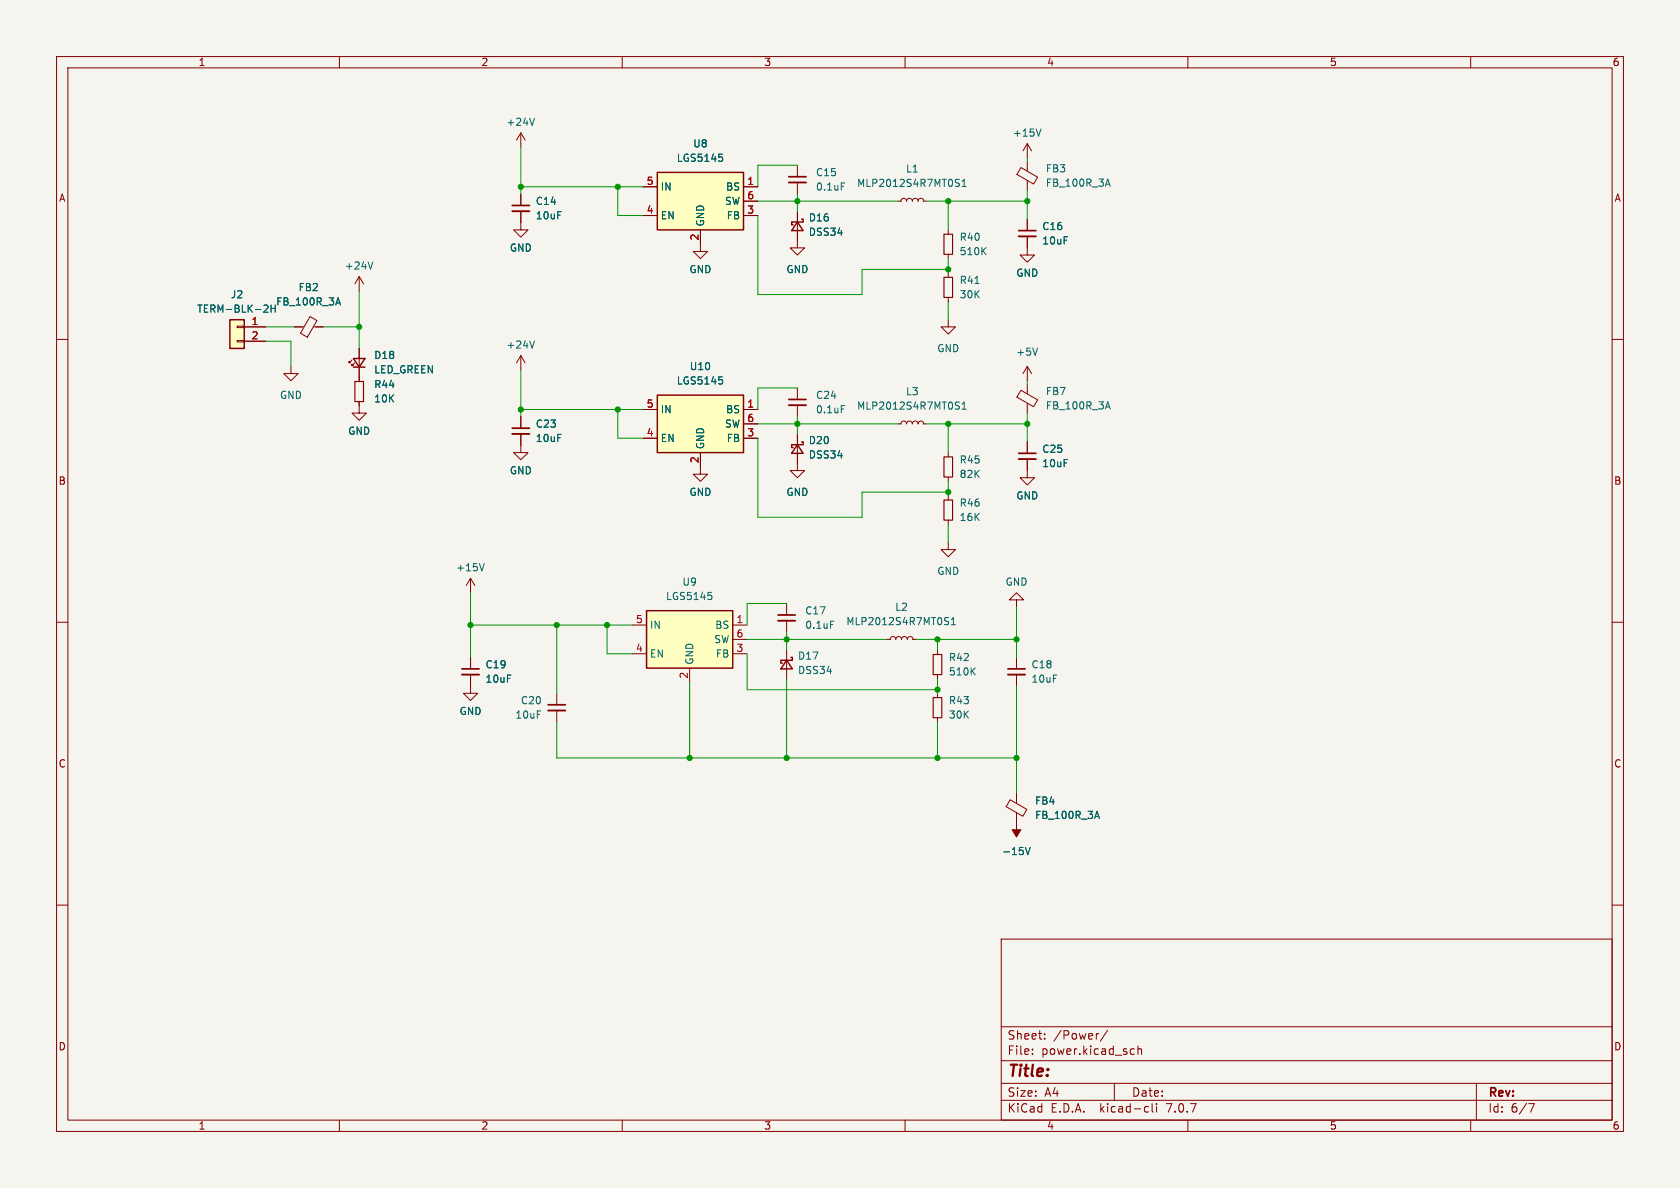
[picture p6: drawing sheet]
<svg xmlns="http://www.w3.org/2000/svg" width="297mm" height="210mm" viewBox="0 0 297 210" stroke-linecap="round" stroke-linejoin="round" font-family="sans-serif">
<path d="M0 0h297v210h-297z" fill="#f5f4ef" stroke="#f5f4ef" stroke-width=".18"/>
<g fill="none" stroke="#840000" stroke-width=".18">
<path d="M10 10h277v190h-277zM12 12h273v186h-273zM60 10v2M110 10v2M160 10v2M210 10v2M260 10v2M92.1 37.3v3.3h1.2l-1.2 1.3-1.3-1.3h1.3M92.1 23.5v2.5M92.1 34.3v2M92.1 23.5l-.8 1.3M92.1 23.5l.7 1.3"/>
<path d="M113.7 33h2.5M113.7 38.1h2.5M131.4 33h2.6M131.4 38.1h2.6M131.4 35.6h2.6M141 37.5v6.3h1.2l-1.2 1.3-1.3-1.3h1.3M141 29.2v2M141 32.3v2M158.7 35.6h.7M159.3 35.6l.1-.4 .4-.1 .3 .1 .2 .4 .1-.4 .3-.1 .4 .1 .2 .4 .2-.5h.4l.3 .2 .1 .3 .2-.4 .4-.1 .3 .1 .1 .4M163.2 35.6h.6M180.5 29.6l2.9 1.7-.7 1.2-2.9-1.7z"/>
<path d="M181.6 25.4v2.5M181.6 28.6v1.6M181.6 31.9v1.8M181.6 38.7v2.1M181.6 25.4l-.8 1.3M181.6 25.4l.8 1.3M10 60h2M41.9 57.7h1.3v.2h-1.3zM43.2 57.8h3.8M52.1 57.8h1.6M54.8 56l1.2 .7-1.7 2.9-1.2-.7zM55.4 57.8h1.7"/>
<path d="M63.5 48.9v2.5M63.5 48.9l-.8 1.3M63.5 48.9l.8 1.3M123.8 40.6v3.9h1.3l-1.3 1.2-1.2-1.2h1.2M167.6 56.5v1.3h1.3l-1.3 1.3-1.2-1.3h1.2M167.6 40.6v.8M167.6 45v.7M167.6 48.3v.7M167.6 52.6v.7M181.6 41.8v3.3h1.3l-1.3 1.3-1.3-1.3h1.3M285 60h2M41.9 60.2h1.3v.3h-1.3z"/>
<path d="M43.2 60.3h3.8M51.4 64.8v1.2h1.3l-1.3 1.3-1.2-1.3h1.2M62.2 63.6l-.5 .5v-.2v.2h.3M62.7 64.1l-.5 .5v-.2v.2h.3M63.5 71v2h1.3l-1.3 1.3-1.3-1.3h1.3M63.5 61.6v5.8M92.1 76.7v3.3h1.2l-1.2 1.3-1.3-1.3h1.3M92.1 62.9v2.5M92.1 73.7v2M92.1 62.9l-.8 1.2M92.1 62.9l.7 1.2M113.7 72.4h2.5"/>
<path d="M113.7 77.5h2.5M131.4 72.4h2.6M131.4 77.5h2.6M131.4 74.9h2.6M141 76.8v6.4h1.2l-1.2 1.3-1.3-1.3h1.3M141 68.6v2M141 71.6v2.1M158.7 74.9h.7M159.3 74.9l.1-.3 .4-.2 .3 .2 .2 .3 .1-.3 .3-.2 .4 .2 .2 .3 .2-.4 .4-.1 .3 .2 .1 .3 .2-.3 .4-.2 .3 .2 .1 .3M163.2 74.9h.6M180.5 69l2.9 1.7-.7 1.2-2.9-1.7zM181.6 64.8v2.5"/>
<path d="M181.6 67.9v1.7M181.6 71.3v1.7M181.6 78.1v2M181.6 64.8l-.8 1.2M181.6 64.8l.8 1.2M123.8 80v3.8h1.3l-1.3 1.3-1.2-1.3h1.2M167.6 95.9v1.3h1.3l-1.3 1.2-1.2-1.2h1.2M167.6 80v.8M167.6 84.3v.8M167.6 87.6v.8M167.6 91.9v.8M181.6 81.2v3.3h1.3l-1.3 1.2-1.3-1.2h1.3"/>
<path d="M10 110h2M83.2 119.3v3.3h1.3l-1.3 1.2-1.3-1.2h1.3M83.2 102.2v2.6M83.2 116.2v2M83.2 102.2l-.8 1.3M83.2 102.2l.7 1.3M111.8 110.5h2.5M111.8 115.6h2.5M121.9 118.1v2.6M129.5 110.5h2.6M129.5 115.6h2.6M129.5 113h2.6"/>
<path d="M139.1 106.7v2M139.1 109.7v2.1M139.1 114.9v5.1M156.8 113h.7M157.4 113l.1-.3 .4-.2 .3 .2 .2 .3 .1-.3 .3-.2 .4 .2 .2 .3 .2-.4 .4-.1 .3 .2 .1 .3 .2-.3 .4-.2 .3 .2 .1 .3M161.3 113h.6M165.7 114.9v.8M165.7 119.3v.7M179.7 106h1.3l-1.3-1.2-1.3 1.2h1.3v1.3M179.7 116.2v2M179.7 119.3v2M285 110h2"/>
<path d="M98.4 122.6v2M98.4 125.6v2M165.7 122.6v.7M165.7 126.9v.7M10 160h2M178.6 141.4l2.9 1.7-.7 1.2-2.9-1.7zM179.7 140.3v1.7M179.7 143.7v1.7M285 160h2M177 166h108v32h-108zM60 198v2M110 198v2"/>
<path d="M160 198v2M177 194.5h108M177 191.5h108M177 187.5h108M177 181.5h108M182.5 186.3v.1M182.5 185.5v.1M184.7 183.6v.1M184.7 182.8v.1M194.2 182.7l-.2 .1M195.8 182.1l-1.3 2M197 191.5v3"/>
<path d="M200.1 185.4l.4 .1M200.5 186.3l-.4 .1M201.2 185.5l.2-.1 .3 .1 .1 .9M201.2 184.9v1.5M202.6 195.6l.4 .1M203 196.5l-.4 .1M203.7 195.1v1.3l.2 .2M204.5 195.1v.1M204.5 195.6v1M210 198v2M260 198v2M261 191.5v6.5"/>
<path d="M270.2 195.1h1l-.6 1.5"/>
</g>
<g fill="none" stroke="#006464" stroke-width=".18">
<path d="M94.5 20.9l-.4 1.3M127.1 27.2h.6M127.5 27.7l.3 .3v.3l-.3 .2M148.7 32.3h.6M169.1 31.7l.5 .1M169.4 32.4l.2 .2-.2 .4M170.1 33h.7M170.1 32.1l.4-.4v1.3M184 22.8l-.4 1.3M195.5 32.6h.6M195.8 31.7l.5 1.2M46.8 53.9l.5 .1 .1 .3-.8 .9h.8"/>
<path d="M47.9 53.9v1.3M47.9 54.5h.8M48.7 53.9v1.3M59.5 53.6h.6M59.8 52.6l.4 1.3M65.9 46.3l-.4 1.3M172.4 50.1h.7M173.8 44.3l.5 .7M174.3 43.8l-.7 .7M94.5 60.3l-.4 1.2M127.1 66.6h.6M127.5 67.1l.3 .2v.3l-.3 .3"/>
<path d="M148.7 71.7h.6M169.1 71.1h.5M169.4 71.7l.2 .3-.2 .3M170.1 71.4l.4-.3v1.2M170.1 72.3h.7M183.4 61.5l-.4 1.3M195.5 71.9h.6M195.8 71l.5 1.3M85.6 99.6l-.4 1.3M125.2 104.7h.6M125.6 105.2l.3 .2v.3l-.3 .3M146.8 109.8h.6"/>
<path d="M167.2 109.2h.5M167.5 109.8l.2 .3-.2 .3M168.2 110.4h.7M168.2 109.5l.3-.3v1.2M171.9 118.6l.5 .7M172.4 118.1l-.7 .7M181.3 149.8l.4 1.3 .4-1.3M193.6 144.3h.6M193.9 143.4l.5 1.3"/>
</g>
<path d="M90.6 37.3h3M139.4 32.3h3.1M180.1 41.8h3M90.6 76.7h3M139.4 71.6h3.1M180.1 81.2h3M81.7 119.3h3M137.5 109.7h3.1M178.2 119.3h3M96.9 125.6h3" fill="none" stroke="#840000" stroke-width=".33"/>
<path d="M90.6 36.3h3M139.4 31.2h3.1M180.1 40.8h3M90.6 75.7h3M139.4 70.6h3.1M180.1 80.1h3M81.7 118.2h3M137.5 108.7h3.1M178.2 118.2h3M96.9 124.6h3" fill="none" stroke="#840000" stroke-width=".3"/>
<path d="M116.2 30.5h15.2v10.1h-15.2zM141 39.2l1 1.6h-2zM141.7 38.7h.3v.5h-2v.6h.2M40.6 56.5h2.6v5.1h-2.6zM62.5 63.4h2l-1 1.5zM62.5 64.9h2M116.2 69.9h15.2v10.1h-15.2zM141 78.6l1 1.5h-2zM141.7 78.1h.3v.5h-2v.5h.2M114.3 108h15.2v10.1h-15.2zM139.1 116.7l1 1.5h-2.1zM139.8 116.2h.3v.5h-2.1v.5h.3" fill="none" stroke="#840000" stroke-width=".25"/>
<g fill="#ffffc2" stroke="#ffffc2" stroke-width=".18">
<path d="M116.2 69.9h15.2v10.1h-15.2z"/>
<path d="M114.3 108h15.2v10.1h-15.2z"/>
<path d="M116.2 30.5h15.2v10.1h-15.2z"/>
<path d="M40.6 56.5h2.6v5.1h-2.6z"/>
</g>
<path d="M166.9 49h1.5v3.6h-1.5zM166.9 41.4h1.5v3.6h-1.5zM62.7 67.4h1.6v3.6h-1.6zM166.9 88.4h1.5v3.5h-1.5zM166.9 80.8h1.5v3.5h-1.5zM165 115.7h1.5v3.6h-1.5zM165 123.3h1.5v3.6h-1.5z" fill="none" stroke="#840000" stroke-width=".2"/>
<path d="M179.7 145.4v1.3h.8l-.8 1.3-.8-1.3h.8z" fill="#840000" stroke="#840000" stroke-width=".18"/>
<g fill="none" stroke="#009600" stroke-width=".18">
<path d="M92.1 26v8.3M92.1 33h21.6M109.2 33v5.1h4.5M134 35.6h24.7M134 38.1v14h18.4v-4.5h15.2M141 34.3v3.2M141 29.2h-7v3.8M163.8 35.6h17.8M167.6 35.6v5M181.6 27.9v.7M181.6 33.7v5M47 57.8h5.1"/>
<path d="M57.1 57.8h6.4M63.5 51.4v10.2M167.6 45.7v2.6M167.6 53.3v3.2M47 60.3h4.4v4.5M92.1 65.4v8.3M92.1 72.4h21.6M109.2 72.4v5.1h4.5M134 77.5v13.9h18.4v-4.4h15.2M134 74.9h24.7M141 73.7v3.1M141 68.6h-7v3.8"/>
<path d="M163.8 74.9h17.8M167.6 74.9v5.1M181.6 67.3v.6M181.6 73v5.1M167.6 85.1v2.5M167.6 92.7v3.2M83.2 104.8v11.4M83.2 110.5h28.6M98.4 110.5v12.1M107.3 110.5v5.1h4.5M132.1 115.6v6.3h33.6M132.1 113h24.7"/>
<path d="M139.1 111.8v3.1M139.1 106.7h-7v3.8M161.9 113h17.8M165.7 113v1.9M179.7 107.3v8.9M98.4 127.6v6.4h81.3M121.9 120.7v13.3M139.1 120v14M165.7 120v2.6M165.7 127.6v6.4M179.7 121.3v19"/>
</g>
<g fill="#009600" stroke="#009600" stroke-width=".18">
<circle cx="165.7" cy="121.9" r=".46"/>
<circle cx="165.7" cy="134" r=".46"/>
<circle cx="165.7" cy="113" r=".46"/>
<circle cx="179.7" cy="113" r=".46"/>
<circle cx="167.6" cy="74.9" r=".46"/>
<circle cx="167.6" cy="87" r=".46"/>
<circle cx="179.7" cy="134" r=".46"/>
<circle cx="139.1" cy="113" r=".46"/>
<circle cx="139.1" cy="134" r=".46"/>
<circle cx="98.4" cy="110.5" r=".46"/>
<circle cx="121.9" cy="134" r=".46"/>
<circle cx="107.3" cy="110.5" r=".46"/>
<circle cx="83.2" cy="110.5" r=".46"/>
<circle cx="167.6" cy="35.6" r=".46"/>
<circle cx="167.6" cy="47.6" r=".46"/>
<circle cx="141" cy="74.9" r=".46"/>
<circle cx="181.6" cy="74.9" r=".46"/>
<circle cx="181.6" cy="35.6" r=".46"/>
<circle cx="141" cy="35.6" r=".46"/>
<circle cx="109.2" cy="33" r=".46"/>
<circle cx="63.5" cy="57.8" r=".46"/>
<circle cx="109.2" cy="72.4" r=".46"/>
<circle cx="92.1" cy="72.4" r=".46"/>
<circle cx="92.1" cy="33" r=".46"/>
</g>
<text font-size="2.8" fill="#840000" x="178" y="190.9">Title:</text>
<g font-size="2.1" fill="#840000">
<text x="178" y="184">Sheet:</text>
<text x="186.2" y="184">/Power/</text>
<text x="178" y="186.7">File:</text>
<text x="184.1" y="186.7">power.kicad_sch</text>
<text x="178" y="196.9">KiCad</text>
<text x="178" y="194.1">Size:</text>
<text x="184.7" y="194.1">A4</text>
<text x="185.7" y="196.9">E.D.A.</text>
<text x="194.6" y="196.9">kicad-cli</text>
<text x="200" y="194.1">Date:</text>
<text x="206.5" y="196.9">7.0.7</text>
<text x="263" y="194.3">Rev:</text>
<text x="263" y="196.9">Id:</text>
<text x="267.1" y="196.9">6/7</text>
</g>
<g font-size="1.8" fill="#840000">
<text x="35" y="11.9">1</text>
<text x="85" y="11.9">2</text>
<text x="135" y="11.9">3</text>
<text x="185" y="11.9">4</text>
<text x="235" y="11.9">5</text>
<text x="285" y="11.9">6</text>
<text x="10.3" y="35.9">A</text>
<text x="285.3" y="35.9">A</text>
<text x="10.3" y="85.9">B</text>
<text x="285.3" y="85.9">B</text>
<text x="10.3" y="135.9">C</text>
<text x="285.3" y="135.9">C</text>
<text x="10.3" y="185.9">D</text>
<text x="285.3" y="185.9">D</text>
<text x="35" y="199.9">1</text>
<text x="85" y="199.9">2</text>
<text x="135" y="199.9">3</text>
<text x="185" y="199.9">4</text>
<text x="235" y="199.9">5</text>
<text x="285" y="199.9">6</text>
</g>
<g font-size="1.8" fill="#006464">
<text x="89.4" y="22.5">+24V</text>
<text x="119.6" y="28.8">LGS5145</text>
<text x="122.5" y="26.3">U8</text>
<text x="179" y="24.4">+15V</text>
<text x="116.7" y="33.9">IN</text>
<text x="128.3" y="33.9">BS</text>
<text x="144.2" y="31.3">C15</text>
<text x="144.2" y="33.9">0.1uF</text>
<text x="151.4" y="33.2">MLP2012S4R7MT0S1</text>
<text x="160.1" y="30.7">L1</text>
<text x="184.8" y="30.7">FB3</text>
<text x="184.8" y="33.2">FB_100R_3A</text>
<text x="94.6" y="36.4">C14</text>
<text x="94.6" y="39">10uF</text>
<text x="116.7" y="39">EN</text>
<text x="124.7" y="40.1" transform="rotate(-90 124.7 40.1)">GND</text>
<text x="128.1" y="36.4">SW</text>
<text x="128.4" y="39">FB</text>
<text x="142.9" y="39.3">D16</text>
<text x="142.9" y="41.9">DSS34</text>
<text x="184.2" y="40.9">C16</text>
<text x="60.9" y="47.9">+24V</text>
<text x="90" y="44.7">GND</text>
<text x="169.6" y="45.3">510K</text>
<text x="169.6" y="42.8">R40</text>
<text x="184.2" y="43.4">10uF</text>
<text x="40.7" y="52.9">J2</text>
<text x="52.7" y="51.7">FB2</text>
<text x="121.8" y="48.5">GND</text>
<text x="138.9" y="48.5">GND</text>
<text x="169.6" y="50.4">R41</text>
<text x="169.6" y="52.9">30K</text>
<text x="179.6" y="49.1">GND</text>
<text x="34.8" y="55.5">TERM-BLK-2H</text>
<text x="48.7" y="54.2">FB_100R_3A</text>
<text x="66" y="63.7">D18</text>
<text x="89.4" y="61.8">+24V</text>
<text x="121.8" y="65.6">U10</text>
<text x="165.6" y="62.5">GND</text>
<text x="179.6" y="63.1">+5V</text>
<text x="49.4" y="70.7">GND</text>
<text x="66" y="66.2">LED_GREEN</text>
<text x="66" y="68.8">R44</text>
<text x="66" y="71.3">10K</text>
<text x="119.6" y="68.2">LGS5145</text>
<text x="144.2" y="70.7">C24</text>
<text x="160.1" y="70.1">L3</text>
<text x="184.8" y="70">FB7</text>
<text x="61.5" y="77.1">GND</text>
<text x="94.6" y="75.8">C23</text>
<text x="116.7" y="73.3">IN</text>
<text x="128.1" y="75.8">SW</text>
<text x="128.3" y="73.3">BS</text>
<text x="144.2" y="73.3">0.1uF</text>
<text x="151.4" y="72.6">MLP2012S4R7MT0S1</text>
<text x="184.8" y="72.6">FB_100R_3A</text>
<text x="94.6" y="78.3">10uF</text>
<text x="116.7" y="78.3">EN</text>
<text x="124.7" y="79.5" transform="rotate(-90 124.7 79.5)">GND</text>
<text x="128.4" y="78.3">FB</text>
<text x="142.9" y="78.7">D20</text>
<text x="142.9" y="81.3">DSS34</text>
<text x="169.6" y="82.1">R45</text>
<text x="184.2" y="80.2">C25</text>
<text x="184.2" y="82.8">10uF</text>
<text x="90" y="84">GND</text>
<text x="121.8" y="87.9">GND</text>
<text x="138.9" y="87.9">GND</text>
<text x="169.6" y="89.8">R46</text>
<text x="169.6" y="84.7">82K</text>
<text x="179.6" y="88.5">GND</text>
<text x="169.6" y="92.3">16K</text>
<text x="80.5" y="101.2">+15V</text>
<text x="165.6" y="101.8">GND</text>
<text x="117.6" y="106.3">LGS5145</text>
<text x="120.5" y="103.7">U9</text>
<text x="177.7" y="103.7">GND</text>
<text x="114.8" y="111.4">IN</text>
<text x="126.2" y="113.9">SW</text>
<text x="126.3" y="111.4">BS</text>
<text x="142.2" y="108.8">C17</text>
<text x="142.2" y="111.4">0.1uF</text>
<text x="149.5" y="110.7">MLP2012S4R7MT0S1</text>
<text x="158.2" y="108.2">L2</text>
<text x="85.7" y="118.3">C19</text>
<text x="114.8" y="116.4">EN</text>
<text x="122.8" y="117.6" transform="rotate(-90 122.8 117.6)">GND</text>
<text x="126.5" y="116.4">FB</text>
<text x="141" y="116.8">D17</text>
<text x="141" y="119.4">DSS34</text>
<text x="167.6" y="119.6">510K</text>
<text x="167.6" y="117.1">R42</text>
<text x="182.3" y="118.3">C18</text>
<text x="85.7" y="120.9">10uF</text>
<text x="92" y="124.7">C20</text>
<text x="167.6" y="124.7">R43</text>
<text x="182.3" y="120.9">10uF</text>
<text x="81.1" y="126.6">GND</text>
<text x="91" y="127.2">10uF</text>
<text x="167.6" y="127.2">30K</text>
<text x="182.9" y="142.4">FB4</text>
<text x="182.9" y="145">FB_100R_3A</text>
<text x="177.1" y="151.4">-15V</text>
</g>
<g font-size="1.8" fill="#a90000">
<text x="114.2" y="32.8">5</text>
<text x="132" y="32.8">1</text>
<text x="132" y="35.3">6</text>
<text x="114.2" y="37.8">4</text>
<text x="132" y="37.8">3</text>
<text x="123.6" y="42.6" transform="rotate(-90 123.6 42.6)">2</text>
<text x="44.4" y="57.5">1</text>
<text x="44.4" y="60.1">2</text>
<text x="114.2" y="77.2">4</text>
<text x="114.2" y="72.1">5</text>
<text x="132" y="72.1">1</text>
<text x="132" y="77.2">3</text>
<text x="132" y="74.7">6</text>
<text x="123.6" y="82" transform="rotate(-90 123.6 82)">2</text>
<text x="112.3" y="110.2">5</text>
<text x="130.1" y="110.2">1</text>
<text x="130.1" y="112.8">6</text>
<text x="112.3" y="115.3">4</text>
<text x="130.1" y="115.3">3</text>
<text x="121.7" y="120.1" transform="rotate(-90 121.7 120.1)">2</text>
</g>
</svg>
